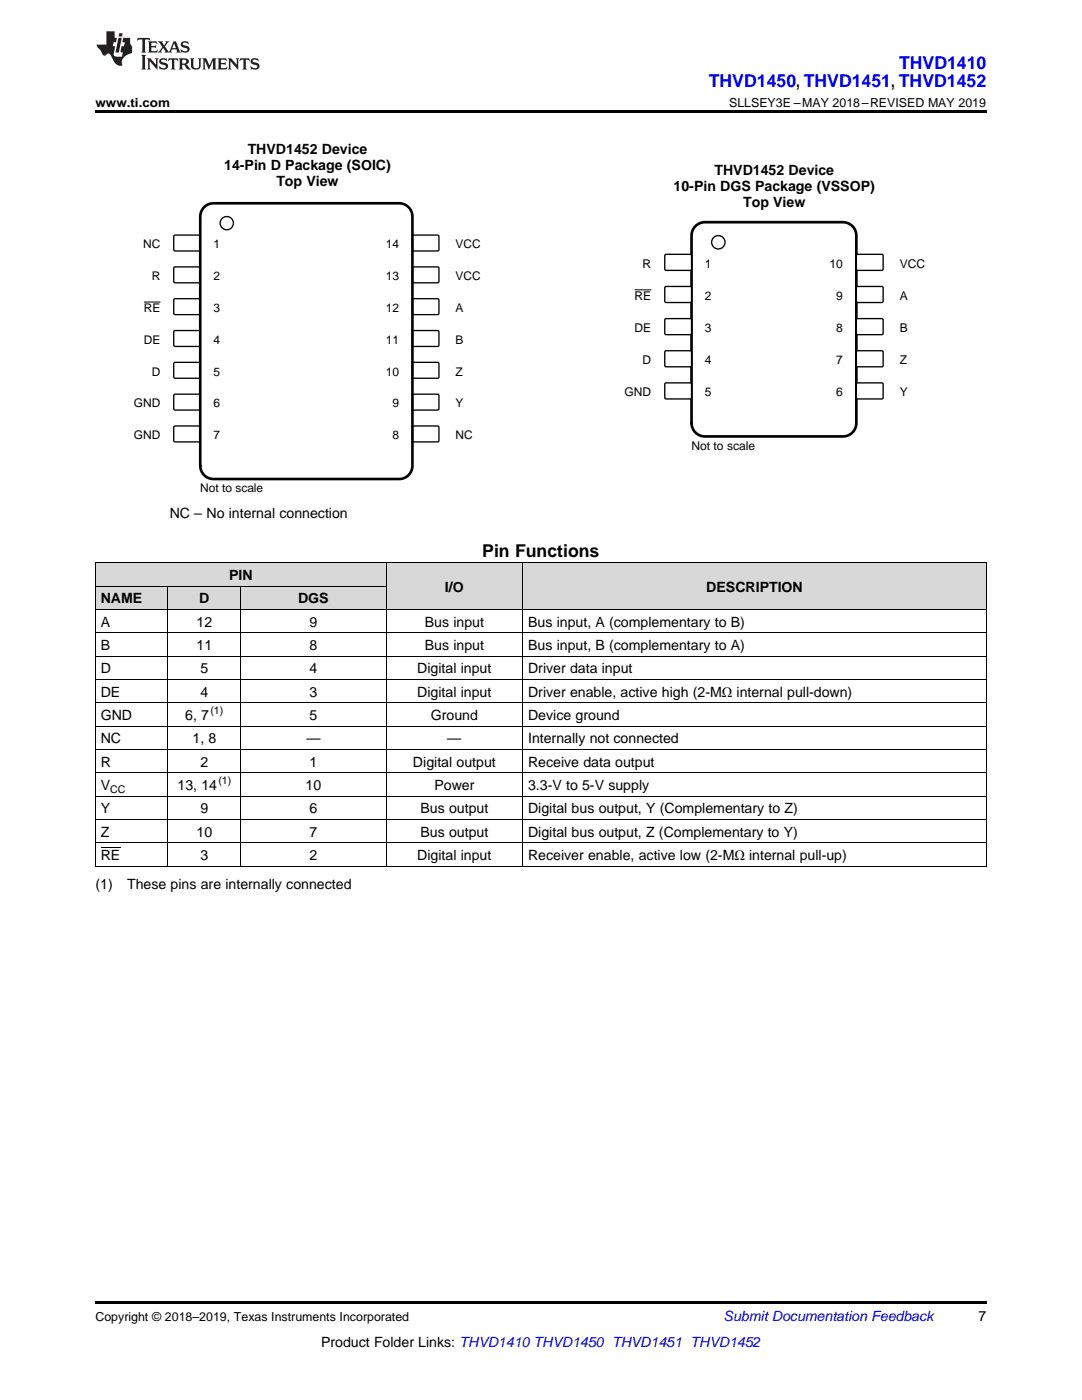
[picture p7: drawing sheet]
<svg xmlns="http://www.w3.org/2000/svg" width="216mm" height="279mm" viewBox="0 0 216 279" stroke-linecap="round" stroke-linejoin="round" font-family="sans-serif">
<g fill="#d8d8d8">
<path d="M77.1 112.4h27.2v9.3h-27.2z"/>
<path d="M104.3 112.4h92.5v9.3h-92.5z"/>
<path d="M19 117h14.5v4.7h-14.5z"/>
<path d="M33.5 117h14.5v4.7h-14.5z"/>
<path d="M48 117h14.6v4.7h-14.6z"/>
<path d="M62.6 117h14.5v4.7h-14.5z"/>
<path d="M19 112.4h14.5v4.6h-14.5z"/>
<path d="M33.5 112.4h14.5v4.6h-14.5z"/>
<path d="M48 112.4h14.6v4.6h-14.6z"/>
<path d="M62.6 112.4h14.5v4.6h-14.5z"/>
</g>
<path d="M19 172.9h.2zM47.9 172.9h.1zM62.5 172.9h.1zM77 172.9h.1zM104.2 172.9h.1zM196.7 172.9h.1zM19 259.7h177.8v.5h-177.8z" fill="#000"/>
<g fill="none" stroke="#000" stroke-width=".2">
<path d="M19 117h58.1M19 112.3h177.8M19.1 112.3v60.6M33.5 117v55.9M48 117v55.9M77 112.3v60.6M104.3 112.3v60.6M196.8 112.3v60.6M19 135.6h177.8M19 130.9h177.8M19 126.3h177.8M19 121.6h177.8"/>
<path d="M19 158.9h177.8M19 154.2h177.8M19 149.6h177.8M19 144.9h177.8M19 140.2h177.8M19 172.8h177.8M19 168.2h177.8M19 163.5h177.8"/>
</g>
<path d="M34.7 47l.2-.1 4.9 .1 .2 .2-.1 2.8-.2 .1h-4.9l-.1-.3z" fill-rule="evenodd" fill="#fff"/>
<path d="M34.7 47l.2-.1 4.9 .1 .2 .2-.1 2.8-.2 .1h-4.9l-.1-.3z" fill="none" stroke="#000" stroke-width=".26"/>
<path d="M82.3 47l.3-.1 4.9 .1 .1 .2-.1 2.8-.2 .1h-4.9l-.1-.3z" fill-rule="evenodd" fill="#fff"/>
<path d="M82.3 47l.3-.1 4.9 .1 .1 .2-.1 2.8-.2 .1h-4.9l-.1-.3z" fill="none" stroke="#000" stroke-width=".26"/>
<path d="M34.7 53.4l.2-.1h4.9l.2 .2-.1 2.8-.2 .1h-4.9l-.1-.2z" fill-rule="evenodd" fill="#fff"/>
<path d="M34.7 53.4l.2-.1h4.9l.2 .2-.1 2.8-.2 .1h-4.9l-.1-.2z" fill="none" stroke="#000" stroke-width=".26"/>
<path d="M82.3 53.4l.3-.1h4.9l.1 .2-.1 2.8-.2 .1h-4.9l-.1-.2z" fill-rule="evenodd" fill="#fff"/>
<path d="M82.3 53.4l.3-.1h4.9l.1 .2-.1 2.8-.2 .1h-4.9l-.1-.2z" fill="none" stroke="#000" stroke-width=".26"/>
<path d="M34.7 59.7l.2-.1 4.9 .1 .2 .2-.1 2.8-.2 .1h-4.9l-.1-.3z" fill-rule="evenodd" fill="#fff"/>
<path d="M34.7 59.7l.2-.1 4.9 .1 .2 .2-.1 2.8-.2 .1h-4.9l-.1-.3z" fill="none" stroke="#000" stroke-width=".26"/>
<path d="M28.7 60.3h3.3" fill="none" stroke="#000" stroke-width=".2"/>
<path d="M82.3 59.7l.3-.1 4.9 .1 .1 .2-.1 2.8-.2 .1h-4.9l-.1-.3z" fill-rule="evenodd" fill="#fff"/>
<path d="M82.3 59.7l.3-.1 4.9 .1 .1 .2-.1 2.8-.2 .1h-4.9l-.1-.3z" fill="none" stroke="#000" stroke-width=".26"/>
<path d="M34.7 66.1l.2-.1h4.9l.2 .2-.1 2.8-.2 .1h-4.9l-.1-.2z" fill-rule="evenodd" fill="#fff"/>
<path d="M34.7 66.1l.2-.1h4.9l.2 .2-.1 2.8-.2 .1h-4.9l-.1-.2z" fill="none" stroke="#000" stroke-width=".26"/>
<path d="M82.4 66h5.1l.1 .2-.1 2.8-.2 .1h-4.9l-.1-.2v-2.7z" fill-rule="evenodd" fill="#fff"/>
<path d="M82.4 66h5.1l.1 .2-.1 2.8-.2 .1h-4.9l-.1-.2v-2.7z" fill="none" stroke="#000" stroke-width=".26"/>
<path d="M34.7 72.4l.2-.1 4.9 .1 .2 .2-.1 2.8-.2 .1h-4.9l-.1-.3z" fill-rule="evenodd" fill="#fff"/>
<path d="M34.7 72.4l.2-.1 4.9 .1 .2 .2-.1 2.8-.2 .1h-4.9l-.1-.3z" fill="none" stroke="#000" stroke-width=".26"/>
<path d="M82.4 72.4h5.1l.1 .2-.1 2.8-.2 .1h-4.9l-.1-.3v-2.6z" fill-rule="evenodd" fill="#fff"/>
<path d="M82.4 72.4h5.1l.1 .2-.1 2.8-.2 .1h-4.9l-.1-.3v-2.6z" fill="none" stroke="#000" stroke-width=".26"/>
<path d="M34.7 78.8l.2-.1h4.9l.2 .2-.1 2.8-.2 .1h-4.9l-.1-.2z" fill-rule="evenodd" fill="#fff"/>
<path d="M34.7 78.8l.2-.1h4.9l.2 .2-.1 2.8-.2 .1h-4.9l-.1-.2z" fill="none" stroke="#000" stroke-width=".26"/>
<path d="M82.4 78.7h5.1l.1 .2-.1 2.8-.2 .1h-4.9l-.1-.2v-2.7z" fill-rule="evenodd" fill="#fff"/>
<path d="M82.4 78.7h5.1l.1 .2-.1 2.8-.2 .1h-4.9l-.1-.2v-2.7z" fill="none" stroke="#000" stroke-width=".26"/>
<path d="M34.7 85.1l.2-.1 4.9 .1 .2 .2-.1 2.8-.2 .1h-4.9l-.1-.3z" fill-rule="evenodd" fill="#fff"/>
<path d="M34.7 85.1l.2-.1 4.9 .1 .2 .2-.1 2.8-.2 .1h-4.9l-.1-.3z" fill="none" stroke="#000" stroke-width=".26"/>
<path d="M82.3 85.1l.3-.1 4.9 .1 .1 .2-.1 2.8-.2 .1h-4.9l-.1-.3z" fill-rule="evenodd" fill="#fff"/>
<g fill="none" stroke="#000" stroke-width=".26">
<path d="M82.3 85.1l.3-.1 4.9 .1 .1 .2-.1 2.8-.2 .1h-4.9l-.1-.3z"/>
<circle cx="45.3" cy="44.5" r="1.32"/>
</g>
<path d="M40.5 41.6a2.64 2.64 0 0 1 2.1-1h37a2.65 2.65 0 0 1 2.7 2.6v49.8a2.65 2.65 0 0 1-2.7 2.6h-37a2.65 2.65 0 0 1-2.6-2.6v-49.8v-.6zM139 44.9l1-.5 .7-.1h27.5a2.67 2.67 0 0 1 2.7 2.7v37.4a2.67 2.67 0 0 1-2.7 2.7h-27.5a2.67 2.67 0 0 1-2.7-2.7v-37.4a2.67 2.67 0 0 1 1-2.1z" fill="none" stroke="#000" stroke-width=".53"/>
<circle cx="143.3" cy="48.4" r="1.34" fill="none" stroke="#000" stroke-width=".27"/>
<path d="M132.8 50.8h5.1l.1 .2v2.8l-.3 .2-4.9-.1-.2-.2v-2.7z" fill-rule="evenodd" fill="#fff"/>
<path d="M132.8 50.8h5.1l.1 .2v2.8l-.3 .2-4.9-.1-.2-.2v-2.7z" fill="none" stroke="#000" stroke-width=".27"/>
<path d="M170.9 50.9l.2-.1h5l.1 .2v2.8l-.2 .2-5-.1-.1-.2z" fill-rule="evenodd" fill="#fff"/>
<path d="M170.9 50.9l.2-.1h5l.1 .2v2.8l-.2 .2-5-.1-.1-.2z" fill="none" stroke="#000" stroke-width=".27"/>
<path d="M132.8 57.2h5.1l.1 .2v2.8l-.3 .2-4.9-.1-.2-.2v-2.7z" fill-rule="evenodd" fill="#fff"/>
<path d="M132.8 57.2h5.1l.1 .2v2.8l-.3 .2-4.9-.1-.2-.2v-2.7z" fill="none" stroke="#000" stroke-width=".27"/>
<path d="M126.6 57.8h3.4" fill="none" stroke="#000" stroke-width=".2"/>
<path d="M171 57.2h5.1l.1 .2v2.8l-.2 .2-5-.1-.1-.2v-2.7z" fill-rule="evenodd" fill="#fff"/>
<path d="M171 57.2h5.1l.1 .2v2.8l-.2 .2-5-.1-.1-.2v-2.7z" fill="none" stroke="#000" stroke-width=".27"/>
<path d="M132.8 63.6h5.1l.1 .3v2.8l-.3 .1h-4.9l-.2-.3v-2.6z" fill-rule="evenodd" fill="#fff"/>
<path d="M132.8 63.6h5.1l.1 .3v2.8l-.3 .1h-4.9l-.2-.3v-2.6z" fill="none" stroke="#000" stroke-width=".27"/>
<path d="M171 63.6h5.1l.1 .3v2.8l-.2 .1h-5l-.1-.3v-2.6z" fill-rule="evenodd" fill="#fff"/>
<path d="M171 63.6h5.1l.1 .3v2.8l-.2 .1h-5l-.1-.3v-2.6z" fill="none" stroke="#000" stroke-width=".27"/>
<path d="M132.8 70h5.1l.1 .3v2.8l-.3 .1h-4.9l-.2-.3v-2.6z" fill-rule="evenodd" fill="#fff"/>
<path d="M132.8 70h5.1l.1 .3v2.8l-.3 .1h-4.9l-.2-.3v-2.6z" fill="none" stroke="#000" stroke-width=".27"/>
<path d="M171 70h5.1l.1 .3v2.8l-.2 .1h-5l-.1-.3v-2.6z" fill-rule="evenodd" fill="#fff"/>
<path d="M171 70h5.1l.1 .3v2.8l-.2 .1h-5l-.1-.3v-2.6z" fill="none" stroke="#000" stroke-width=".27"/>
<path d="M132.8 76.4h5.1l.1 .3v2.8l-.3 .1h-4.9l-.2-.2v-2.7z" fill-rule="evenodd" fill="#fff"/>
<path d="M132.8 76.4h5.1l.1 .3v2.8l-.3 .1h-4.9l-.2-.2v-2.7z" fill="none" stroke="#000" stroke-width=".27"/>
<path d="M171 76.4h5.1l.1 .3v2.8l-.2 .1h-5l-.1-.2v-2.7z" fill-rule="evenodd" fill="#fff"/>
<path d="M171 76.4h5.1l.1 .3v2.8l-.2 .1h-5l-.1-.2v-2.7z" fill="none" stroke="#000" stroke-width=".27"/>
<path d="M19 22h177.8v.5h-177.8z" fill="#000"/>
<g fill="#231f20">
<path d="M27.5 7.6l-.1 .5 .4-.2h.6v.1v2.1l-.2 .4h1l-.3-.4v-2.1l.1-.1h.5l.5 .2-.2-.5zM29.5 8.3l.2 .3v1.5l-.2 .4h1.8l.2-.6a1.04 1.04 0 0 1-1.3 .2v-.7h.6l.3 .2v-.6l-.3 .2h-.6v-.6l.8-.1 .4 .3-.2-.5zM31.5 8.3l.9 1.1-.9 1.1h.8l-.2-.2 .5-.7 .4 .7-.2 .2h1.5l-.1-.2 .1-.4h.9l.1 .4-.2 .2h1l-.3-.3-.7-1.9h-.5l-.9 2-.8-1 .9-1h-.8l.1 .3-.3 .5-.4-.6 .2-.2zM34.7 8.6l.4 1h-.7zM36.3 8.4a.63 .63 0 0 0-.2 .7 .63 .63 0 0 0 .6 .4l.6 .2 .1 .2a.75 .75 0 0 1-.7 .4 .75 .75 0 0 1-.6-.5l.1 .7 .1-.1a1.11 1.11 0 0 0 1.5-.6 1.13 1.13 0 0 0-1.2-.8l-.1-.4a1.04 1.04 0 0 1 1.2 .2l-.2-.5-.1 .1-.5-.2zM28.2 10.9l.2 .4v2.2l-.2 .4h1l-.3-.4v-2.2l.3-.4zM29.3 11.6l.3 .4v1.5l-.3 .4h.8l-.2-.4v-1.3l1.5 1.7v-1.9l.2-.4h-.7l.2 .4v.9l-1.1-1.3zM32 11.8a.62 .62 0 0 0-.2 .7 .62 .62 0 0 0 .6 .4l.6 .1 .1 .3a.76 .76 0 0 1-.7 .3 .76 .76 0 0 1-.6-.4l.1 .7 .1-.1a1.11 1.11 0 0 0 1.5-.6 1.13 1.13 0 0 0-1.2-.8l-.1-.4a1.04 1.04 0 0 1 1.2 .2l-.2-.6-.1 .1-.5-.1zM33.7 11.6l-.2 .6a.61 .61 0 0 1 .8-.3v1.6l-.2 .4h.9l-.2-.4v-1.6a.63 .63 0 0 1 .8 .3l-.2-.6zM35.6 11.6l.3 .4v1.5l-.3 .4h1l-.2-.2v-.8l.5 .2a.76 .76 0 0 0 1.2 .7l-1-1a.58 .58 0 0 0 .6-.5 .58 .58 0 0 0-.5-.6zM36.4 11.9h.1a.45 .45 0 0 1 .5 .1 .45 .45 0 0 1 .1 .5l-.7 .2zM37.9 11.6l.2 .2a2.17 2.17 0 0 0 .3 1.9 .99 .99 0 0 0 1.6-.6v-1.1l.2-.4h-.7l.2 .2a1.92 1.92 0 0 1-.2 1.8 .6 .6 0 0 1-.9-.5v-1.1l.2-.4zM40.4 11.6l.2 .4v1.5l-.2 .4h.7l-.2-.4v-1.4l.8 1.8 .8-1.8v1.4l-.2 .4h.9l-.2-.4v-1.5l.2-.4h-.8l-.6 1.5-.6-1.5zM43.4 11.6l.2 .4v1.5l-.2 .4h1.8l.2-.6a1.04 1.04 0 0 1-1.3 .1v-.6h.5l.4 .2v-.6l-.4 .2h-.5v-.7h.8l.3 .3-.1-.6zM45.5 11.6l.2 .4v1.5l-.2 .4h.7l-.2-.4v-1.3l1.5 1.7v-1.9l.2-.4h-.7l.2 .4v.9l-1.1-1.3zM47.9 11.6l-.1 .6a.61 .61 0 0 1 .8-.3v1.6l-.3 .4h1l-.3-.4 .1-1.6a.63 .63 0 0 1 .7 .3l-.1-.6zM50.2 11.8a.62 .62 0 0 0-.2 .7 .62 .62 0 0 0 .6 .4l.6 .1 .2 .3a.76 .76 0 0 1-.8 .3 .76 .76 0 0 1-.6-.4l.1 .7 .2-.1a1.11 1.11 0 0 0 1.5-.6 1.13 1.13 0 0 0-1.3-.8l-.1-.4a1.04 1.04 0 0 1 1.2 .2l-.1-.6-.2 .1-.5-.1z"/>
<path d="M21.2 6.3v2.6h-1.9l.1 .4 .7 .9a.91 .91 0 0 0 1 .8 .56 .56 0 0 1 .5-.3 .56 .56 0 0 1 .5 .3l.4 .8a1.53 1.53 0 0 0 1.9 1.2 1.54 1.54 0 0 1 1-2.1l.9-.3v-1.4a1.52 1.52 0 0 1-.3-1.6h-1.4l-.2 .8h.5l-.2 .8h-.4l-.2 1v.2l.4 .1-.2 .8a1.93 1.93 0 0 1-1.6-.3l.3-1.8h-.5l.2-.8h.4l.2-.8h-.4v-1.3zM23.6 7.6l-.6 2.9h.7l.6-2.9zM23.8 6.6l-.1 .7h.6l.2-.7z"/>
</g>
<path d="M20.1 169.1h3.9" fill="none" stroke="#000" stroke-width=".2"/>
<g font-size="3.5" fill="#00f">
<text x="141.4" y="17.3">THVD1450, THVD1451, THVD1452</text>
<text x="179.4" y="13.8">THVD1410</text>
</g>
<text font-size="3.5" x="96.2" y="111.1">Pin Functions</text>
<g font-size="2.8">
<text x="44.7" y="33.9">14-Pin D Package (SOIC)</text>
<text x="49.4" y="30.7">THVD1452 Device</text>
<text x="142.6" y="34.9">THVD1452 Device</text>
<text x="55.1" y="37">Top View</text>
<text x="134.4" y="38.1">10-Pin DGS Package (VSSOP)</text>
<text x="148.3" y="41.3">Top View</text>
<text x="33.9" y="103.4">NC – No internal connection</text>
<text x="45.7" y="115.7">PIN</text>
<text x="88.8" y="118.1">I/O</text>
<text x="140.9" y="118.1">DESCRIPTION</text>
<text x="20.1" y="120.4">NAME</text>
<text x="20.1" y="125.1">A</text>
<text x="39.2" y="125.1">12</text>
<text x="39.8" y="120.4">D</text>
<text x="59.5" y="120.4">DGS</text>
<text x="61.8" y="125.1">9</text>
<text x="84.8" y="125.1">Bus input</text>
<text x="105.4" y="125.1">Bus input, A (complementary to B)</text>
<text x="20.1" y="129.7">B</text>
<text x="39.2" y="129.7">11</text>
<text x="61.8" y="129.7">8</text>
<text x="84.8" y="129.7">Bus input</text>
<text x="105.4" y="129.7">Bus input, B (complementary to A)</text>
<text x="20.1" y="134.4">D</text>
<text x="40" y="134.4">5</text>
<text x="61.8" y="134.4">4</text>
<text x="83.3" y="134.4">Digital input</text>
<text x="105.4" y="134.4">Driver data input</text>
<text x="20.1" y="139">DE</text>
<text x="20.1" y="143.7">GND</text>
<text x="37" y="143.7">6, 7</text>
<text x="40" y="139">4</text>
<text x="61.8" y="139">3</text>
<text x="61.8" y="143.7">5</text>
<text x="83.3" y="139">Digital input</text>
<text x="86" y="143.7">Ground</text>
<text x="105.4" y="139">Driver enable, active high (2-MΩ internal pull-down)</text>
<text x="105.4" y="143.7">Device ground</text>
<text x="20.1" y="148.3">NC</text>
<text x="38.4" y="148.3">1, 8</text>
<text x="61.1" y="148.3">—</text>
<text x="89.3" y="148.3">—</text>
<text x="105.4" y="148.3">Internally not connected</text>
<text x="20.1" y="153">R</text>
<text x="40" y="153">2</text>
<text x="61.8" y="153">1</text>
<text x="82.4" y="153">Digital output</text>
<text x="105.4" y="153">Receive data output</text>
<text x="20.1" y="157.7">V</text>
<text x="35.4" y="157.7">13, 14</text>
<text x="61" y="157.7">10</text>
<text x="86.7" y="157.7">Power</text>
<text x="105.4" y="157.7">3.3-V to 5-V supply</text>
<text x="20.1" y="162.3">Y</text>
<text x="20.1" y="167">Z</text>
<text x="39.2" y="167">10</text>
<text x="40" y="162.3">9</text>
<text x="61.8" y="162.3">6</text>
<text x="61.8" y="167">7</text>
<text x="83.9" y="162.3">Bus output</text>
<text x="83.9" y="167">Bus output</text>
<text x="105.4" y="162.3">Digital bus output, Y (Complementary to Z)</text>
<text x="105.4" y="167">Digital bus output, Z (Complementary to Y)</text>
<text x="20.1" y="171.6">RE</text>
<text x="40" y="171.6">3</text>
<text x="61.8" y="171.6">2</text>
<text x="83.3" y="171.6">Digital input</text>
<text x="105.4" y="171.6">Receiver enable, active low (2-MΩ internal pull-up)</text>
<text x="19" y="177.5">(1)</text>
<text x="25.4" y="177.5">These pins are internally connected</text>
<text x="195.3" y="263.6">7</text>
<text x="64.1" y="268.9">Product Folder Links: THVD1410 THVD1450 THVD1451 THVD1452</text>
</g>
<text font-size="2.8" fill="#0000c8" x="144.4" y="263.6">Submit Documentation Feedback</text>
<g font-size="2.5">
<text x="19" y="21.4">www.ti.com</text>
<text x="145.5" y="21.4">SLLSEY3E –MAY 2018–REVISED MAY 2019</text>
<text x="19" y="263.6">Copyright © 2018–2019, Texas Instruments Incorporated</text>
</g>
<g font-size="2.4">
<text x="28.6" y="49.6">NC</text>
<text x="42.6" y="49.6">1</text>
<text x="77" y="49.6">14</text>
<text x="90.9" y="49.6">VCC</text>
<text x="128.2" y="53.4">R</text>
<text x="140.7" y="53.4">1</text>
<text x="165.5" y="53.4">10</text>
<text x="179.6" y="53.4">VCC</text>
<text x="30.3" y="55.9">R</text>
<text x="42.6" y="55.9">2</text>
<text x="77" y="55.9">13</text>
<text x="90.9" y="55.9">VCC</text>
<text x="126.6" y="59.8">RE</text>
<text x="140.7" y="59.8">2</text>
<text x="166.9" y="59.8">9</text>
<text x="179.6" y="59.8">A</text>
<text x="28.7" y="62.3">RE</text>
<text x="42.6" y="62.3">3</text>
<text x="77" y="62.3">12</text>
<text x="90.9" y="62.3">A</text>
<text x="28.7" y="68.6">DE</text>
<text x="42.6" y="68.6">4</text>
<text x="77" y="68.6">11</text>
<text x="90.9" y="68.6">B</text>
<text x="126.6" y="66.3">DE</text>
<text x="140.7" y="66.3">3</text>
<text x="166.9" y="66.3">8</text>
<text x="179.6" y="66.3">B</text>
<text x="30.3" y="75">D</text>
<text x="42.6" y="75">5</text>
<text x="77" y="75">10</text>
<text x="90.9" y="75">Z</text>
<text x="128.2" y="72.7">D</text>
<text x="140.7" y="72.7">4</text>
<text x="166.9" y="72.7">7</text>
<text x="179.6" y="72.7">Z</text>
<text x="26.7" y="81.3">GND</text>
<text x="42.6" y="81.3">6</text>
<text x="78.3" y="81.3">9</text>
<text x="90.9" y="81.3">Y</text>
<text x="124.6" y="79.1">GND</text>
<text x="140.7" y="79.1">5</text>
<text x="166.9" y="79.1">6</text>
<text x="179.6" y="79.1">Y</text>
<text x="26.7" y="87.7">GND</text>
<text x="42.6" y="87.7">7</text>
<text x="78.3" y="87.7">8</text>
<text x="90.9" y="87.7">NC</text>
<text x="138" y="89.8">Not to scale</text>
<text x="40" y="98.2">Not to scale</text>
</g>
<g font-size="2.1">
<text x="42" y="142.6">(1)</text>
<text x="22" y="158.2">CC</text>
<text x="43.6" y="156.5">(1)</text>
</g>
</svg>
